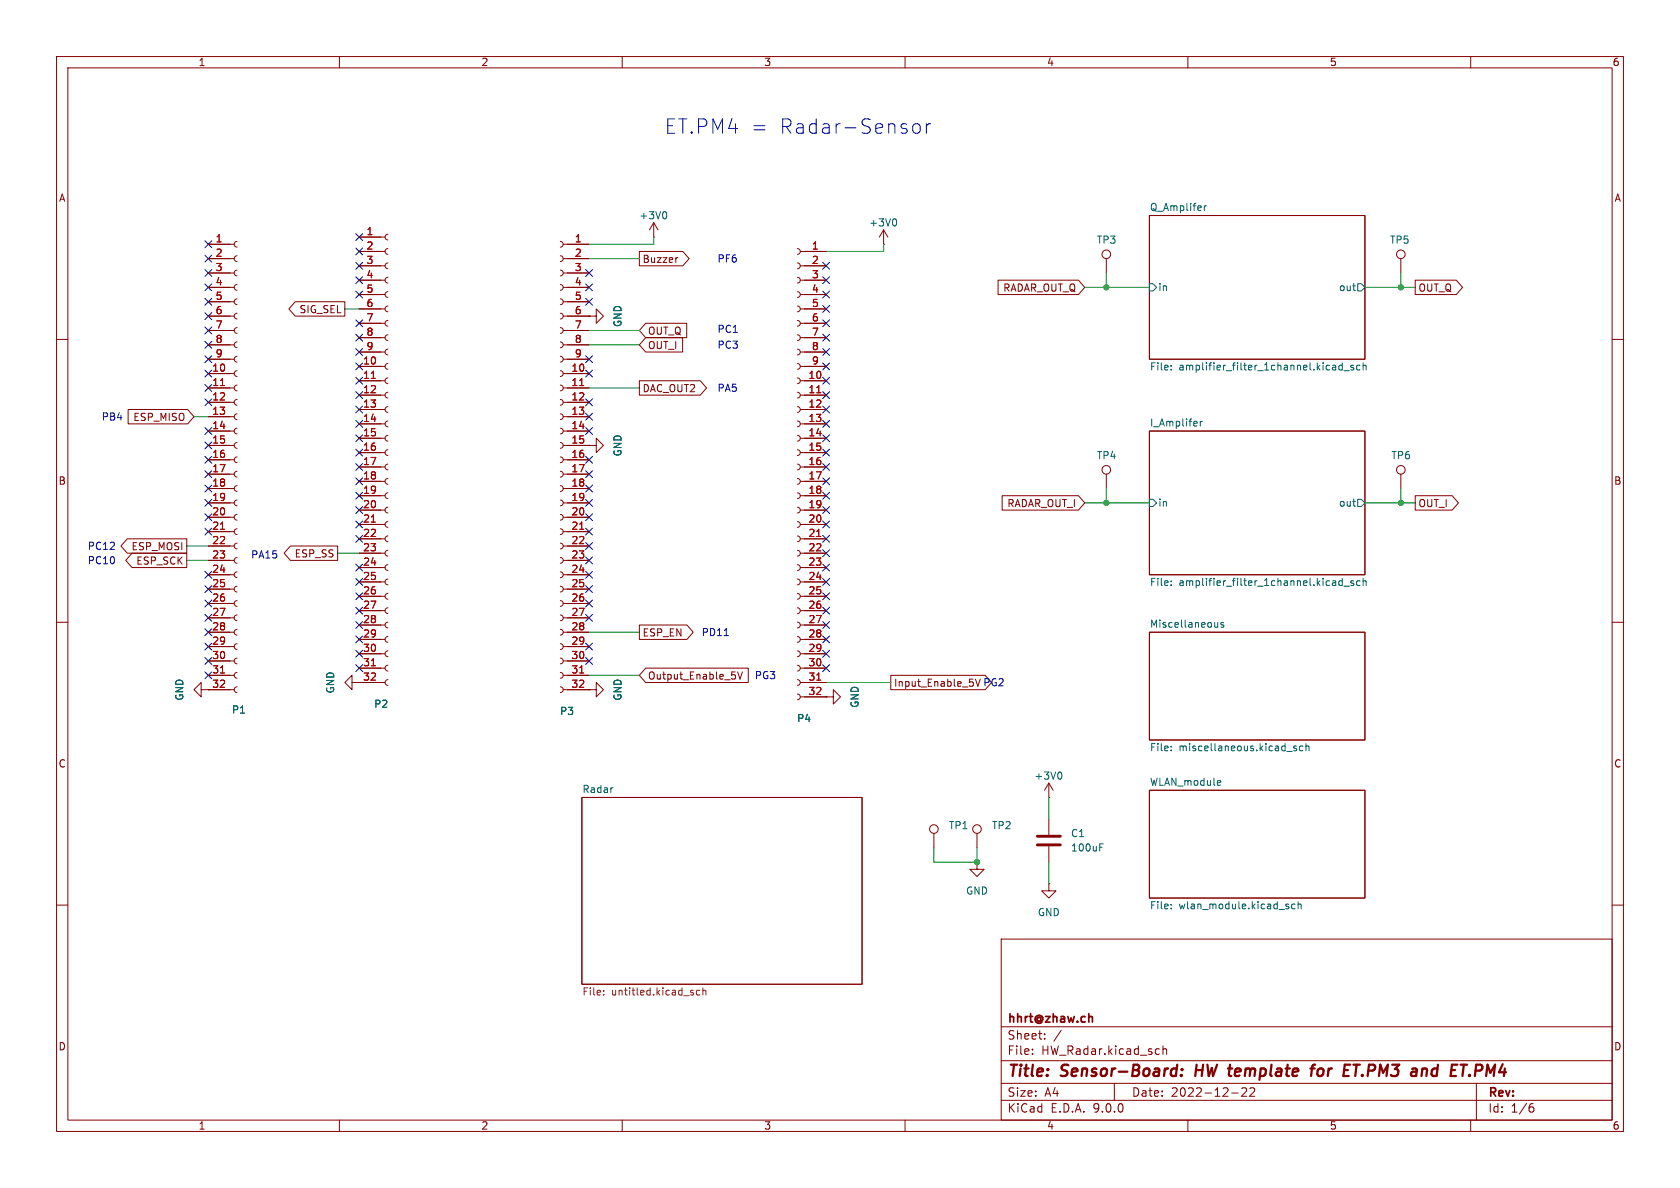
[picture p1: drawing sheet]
<svg xmlns="http://www.w3.org/2000/svg" width="297mm" height="210mm" viewBox="0 0 297 210" stroke-linecap="round" stroke-linejoin="round" font-family="sans-serif">
<g fill="none" stroke="#840000" stroke-width=".18">
<path d="M10 10h277v190h-277zM12 12h273v186h-273zM60 10v2M110 10v2M160 10v2M210 10v2M260 10v2M115.6 39.4l.7 1.2M115.6 39.4l-.8 1.2M115.6 39.4v2.5M203.2 38.1h38.1v25.4h-38.1zM36.8 43.2h4.6"/>
<path d="M36.8 45.7h4.6M36.8 48.3h4.6M36.8 50.8h4.6M36.8 53.3h4.6M36.8 55.9h4.6M36.8 58.4h4.6M41.9 42.7l-.3 .1-.2 .4 .2 .3 .3 .2M41.9 45.2l-.3 .2-.2 .3 .2 .4 .3 .1M41.9 47.8l-.3 .1-.2 .4 .2 .3 .3 .2M41.9 50.3l-.3 .1-.2 .4 .2 .4 .3 .1M41.9 52.8l-.3 .2-.2 .3 .2 .4 .3 .1M41.9 55.4l-.3 .1-.2 .4 .2 .3 .3 .2"/>
<path d="M41.9 57.9l-.3 .2-.2 .3 .2 .4 .3 .1M52.2 53.3h8.8v2.6h-8.8l-1.1-1.3zM63.5 44.5h4.6M63.5 47h4.6M63.5 49.5h4.6M63.5 52.1h4.6M63.5 54.6h4.6M63.5 57.2h4.6M63.5 59.7h4.6M63.5 41.9h4.6M68.6 41.4l-.4 .2-.1 .3 .1 .4 .4 .1M68.6 43.9l-.4 .2-.1 .4 .1 .3 .4 .2"/>
<path d="M68.6 46.5l-.4 .1-.1 .4 .1 .3 .4 .2M68.6 49l-.4 .2-.1 .3 .1 .4 .4 .1M68.6 51.6l-.4 .1-.1 .4 .1 .3 .4 .2M68.6 54.1l-.4 .2-.1 .3 .1 .4 .4 .1M68.6 56.6l-.4 .2-.1 .4 .1 .3 .4 .2M68.6 59.2l-.4 .1-.1 .4 .1 .3 .4 .2M99.1 42.7l.3 .1 .2 .4-.2 .3-.3 .2M99.1 45.2l.3 .2 .2 .3-.2 .4-.3 .1M99.1 47.8l.3 .1 .2 .4-.2 .3-.3 .2M99.1 50.3l.3 .1 .2 .4-.2 .4-.3 .1M99.1 52.8l.3 .2 .2 .3-.2 .4-.3 .1M99.1 55.4l.3 .1 .2 .4-.2 .3-.3 .2"/>
<path d="M99.1 57.9l.3 .2 .2 .3-.2 .4-.3 .1M99.6 43.2h4.5M99.6 45.7h4.5M99.6 48.3h4.5M99.6 50.8h4.5M99.6 53.3h4.5M99.6 55.9h4.5M99.6 58.4h4.5M104.1 55.9h1.3v1.3l1.3-1.3-1.3-1.3v1.3M104.1 55.9h.1M113 44.4h7.7l1.1 1.3-1.1 1.3h-7.7zM114.1 57.1h7.3v2.6h-7.3l-1.1-1.3z"/>
<path d="M114.1 59.7h6.6v2.5h-6.6l-1.1-1.2zM115.6 41.9h.1M119.8 45.5l-.2 .1M141 43.9l.3 .2 .2 .4-.2 .3-.3 .2M141 46.5l.3 .1 .2 .4-.2 .3-.3 .2M141 49l.3 .2 .2 .3-.2 .4-.3 .1M141 51.6l.3 .1 .2 .4-.2 .3-.3 .2M141 54.1l.3 .2 .2 .3-.2 .4-.3 .1M141 56.6l.3 .2 .2 .4-.2 .3-.3 .2M141 59.2l.3 .1 .2 .4-.2 .3-.3 .2M141.5 44.5h4.5M141.5 47h4.5"/>
<path d="M141.5 49.5h4.5M141.5 52.1h4.5M141.5 54.6h4.5M141.5 57.2h4.5M141.5 59.7h4.5M156.2 43.2h.1M156.2 40.6l.8 1.3M156.2 40.6l-.8 1.3M156.2 40.6v2.6M176.4 49.5h14.3l1.1 1.3-1.1 1.3h-14.3zM195.6 45.7v2.6M247.6 45.7v2.6"/>
<path d="M250.2 49.5h7.3l1.1 1.3-1.1 1.3h-7.3zM10 60h2M22.7 72.4h10.5l1.1 1.3-1.1 1.2h-10.5zM36.8 61h4.6M36.8 63.5h4.6M36.8 66h4.6M36.8 68.6h4.6M36.8 71.1h4.6M36.8 73.7h4.6M36.8 76.2h4.6M36.8 78.7h4.6M41.9 60.5l-.3 .1-.2 .4 .2 .3 .3 .2"/>
<path d="M41.9 63l-.3 .1-.2 .4 .2 .4 .3 .1M41.9 65.5l-.3 .2-.2 .3 .2 .4 .3 .1M41.9 68.1l-.3 .1-.2 .4 .2 .3 .3 .2M41.9 70.6l-.3 .2-.2 .3 .2 .4 .3 .1M41.9 73.2l-.3 .1-.2 .4 .2 .3 .3 .2M41.9 75.7l-.3 .1-.2 .4 .2 .4 .3 .1M41.9 78.2l-.3 .2-.2 .3 .2 .4 .3 .1M63.5 62.2h4.6M63.5 64.8h4.6M63.5 67.3h4.6M63.5 69.9h4.6M63.5 72.4h4.6"/>
<path d="M63.5 74.9h4.6M63.5 77.5h4.6M68.6 61.7l-.4 .2-.1 .3 .1 .4 .4 .1M68.6 64.3l-.4 .1-.1 .4 .1 .3 .4 .2M68.6 66.8l-.4 .2-.1 .3 .1 .4 .4 .1M68.6 69.3l-.4 .2-.1 .4 .1 .3 .4 .2M68.6 71.9l-.4 .1-.1 .4 .1 .3 .4 .2M68.6 74.4l-.4 .2-.1 .3 .1 .4 .4 .1M68.6 77l-.4 .1-.1 .4 .1 .3 .4 .2M68.6 79.5l-.4 .2-.1 .3 .1 .4 .4 .1M99.1 60.5l.3 .1 .2 .4-.2 .3-.3 .2M99.1 63l.3 .1 .2 .4-.2 .4-.3 .1"/>
<path d="M99.1 65.5l.3 .2 .2 .3-.2 .4-.3 .1M99.1 68.1l.3 .1 .2 .4-.2 .3-.3 .2M99.1 70.6l.3 .2 .2 .3-.2 .4-.3 .1M99.1 73.2l.3 .1 .2 .4-.2 .3-.3 .2M99.1 75.7l.3 .1 .2 .4-.2 .4-.3 .1M99.1 78.2l.3 .2 .2 .3-.2 .4-.3 .1M99.6 61h4.5M99.6 63.5h4.5M99.6 66h4.5M99.6 68.6h4.5M99.6 71.1h4.5M99.6 73.7h4.5"/>
<path d="M99.6 76.2h4.5M99.6 78.7h4.5M104.1 78.7h1.3v1.3l1.3-1.3-1.3-1.2v1.2M104.1 78.7h.1M113 67.3h10.8l1.1 1.3-1.1 1.3h-10.8zM141 61.7l.3 .2 .2 .3-.2 .4-.3 .1M141 64.3l.3 .1 .2 .4-.2 .3-.3 .2M141 66.8l.3 .2 .2 .3-.2 .4-.3 .1M141 69.3l.3 .2 .2 .4-.2 .3-.3 .2M141 71.9l.3 .1 .2 .4-.2 .3-.3 .2M141 74.4l.3 .2 .2 .3-.2 .4-.3 .1M141 77l.3 .1 .2 .4-.2 .3-.3 .2"/>
<path d="M141 79.5l.3 .2 .2 .3-.2 .4-.3 .1M141.5 62.2h4.5M141.5 64.8h4.5M141.5 67.3h4.5M141.5 69.9h4.5M141.5 72.4h4.5M141.5 74.9h4.5M141.5 77.5h4.5M203.2 76.2h38.1v25.4h-38.1zM285 60h2M22.5 95.2h10.5v2.6h-10.5l-1.1-1.3zM23.3 97.8h9.7v2.5h-9.7l-1.1-1.2z"/>
<path d="M36.8 81.3h4.6M36.8 83.8h4.6M36.8 86.4h4.6M36.8 88.9h4.6M36.8 91.4h4.6M36.8 94h4.6M36.8 96.5h4.6M36.8 99.1h4.6M41.9 80.8l-.3 .1-.2 .4 .2 .3 .3 .2M41.9 83.3l-.3 .2-.2 .3 .2 .4 .3 .1M41.9 85.9l-.3 .1-.2 .4 .2 .3 .3 .2M41.9 88.4l-.3 .1-.2 .4 .2 .4 .3 .1"/>
<path d="M41.9 90.9l-.3 .2-.2 .3 .2 .4 .3 .1M41.9 93.5l-.3 .1-.2 .4 .2 .3 .3 .2M41.9 96l-.3 .2-.2 .3 .2 .4 .3 .1M41.9 98.6l-.3 .1-.2 .4 .2 .3 .3 .2M51.3 96.5h8.4v2.6h-8.4l-1.1-1.3zM63.5 80h4.6M63.5 82.6h4.6M63.5 85.1h4.6M63.5 87.6h4.6M63.5 90.2h4.6M63.5 92.7h4.6M63.5 95.3h4.6"/>
<path d="M63.5 97.8h4.6M68.6 82l-.4 .2-.1 .4 .1 .3 .4 .2M68.6 84.6l-.4 .1-.1 .4 .1 .3 .4 .2M68.6 87.1l-.4 .2-.1 .3 .1 .4 .4 .1M68.6 89.7l-.4 .1-.1 .4 .1 .3 .4 .2M68.6 92.2l-.4 .2-.1 .3 .1 .4 .4 .1M68.6 94.7l-.4 .2-.1 .4 .1 .3 .4 .2M68.6 97.3l-.4 .1-.1 .4 .1 .3 .4 .2M68.6 99.8l-.4 .2-.1 .3 .1 .4 .4 .1M99.1 80.8l.3 .1 .2 .4-.2 .3-.3 .2M99.1 83.3l.3 .2 .2 .3-.2 .4-.3 .1M99.1 85.9l.3 .1 .2 .4-.2 .3-.3 .2"/>
<path d="M99.1 88.4l.3 .1 .2 .4-.2 .4-.3 .1M99.1 90.9l.3 .2 .2 .3-.2 .4-.3 .1M99.1 93.5l.3 .1 .2 .4-.2 .3-.3 .2M99.1 96l.3 .2 .2 .3-.2 .4-.3 .1M99.1 98.6l.3 .1 .2 .4-.2 .3-.3 .2M99.6 81.3h4.5M99.6 83.8h4.5M99.6 86.4h4.5M99.6 88.9h4.5M99.6 91.4h4.5M99.6 94h4.5M99.6 96.5h4.5"/>
<path d="M99.6 99.1h4.5M141 82l.3 .2 .2 .4-.2 .3-.3 .2M141 84.6l.3 .1 .2 .4-.2 .3-.3 .2M141 87.1l.3 .2 .2 .3-.2 .4-.3 .1M141 89.7l.3 .1 .2 .4-.2 .3-.3 .2M141 92.2l.3 .2 .2 .3-.2 .4-.3 .1M141 94.7l.3 .2 .2 .4-.2 .3-.3 .2M141 97.3l.3 .1 .2 .4-.2 .3-.3 .2M141 99.8l.3 .2 .2 .3-.2 .4-.3 .1M141.5 80h4.5M141.5 82.6h4.5M141.5 85.1h4.5"/>
<path d="M141.5 87.6h4.5M141.5 90.2h4.5M141.5 92.7h4.5M141.5 95.3h4.5M141.5 97.8h4.5M177.2 87.6h13.5l1.1 1.3-1.1 1.3h-13.5zM195.6 83.8v2.6M247.6 83.8v2.6M250.2 87.6h6.5l1.1 1.3-1.1 1.3h-6.5zM10 110h2M36.8 101.6h4.6M36.8 104.1h4.6"/>
<path d="M36.8 106.7h4.6M36.8 109.2h4.6M36.8 111.8h4.6M36.8 114.3h4.6M36.8 116.8h4.6M36.8 119.4h4.6M41.9 101.1l-.3 .1-.2 .4 .2 .4 .3 .1M41.9 103.6l-.3 .2-.2 .3 .2 .4 .3 .1M41.9 106.2l-.3 .1-.2 .4 .2 .3 .3 .2M41.9 108.7l-.3 .2-.2 .3 .2 .4 .3 .1M41.9 111.3l-.3 .1-.2 .4 .2 .3 .3 .2M41.9 113.8l-.3 .1-.2 .4 .2 .4 .3 .1"/>
<path d="M41.9 116.3l-.3 .2-.2 .3 .2 .4 .3 .1M41.9 118.9l-.3 .1-.2 .4 .2 .3 .3 .2M63.5 100.3h4.6M63.5 102.9h4.6M63.5 105.4h4.6M63.5 108h4.6M63.5 110.5h4.6M63.5 113h4.6M63.5 115.6h4.6M63.5 118.1h4.6M68.6 102.4l-.4 .1-.1 .4 .1 .3 .4 .2M68.6 104.9l-.4 .2-.1 .3 .1 .4 .4 .1"/>
<path d="M68.6 107.4l-.4 .2-.1 .4 .1 .3 .4 .2M68.6 110l-.4 .1-.1 .4 .1 .3 .4 .2M68.6 112.5l-.4 .2-.1 .3 .1 .4 .4 .1M68.6 115.1l-.4 .1-.1 .4 .1 .3 .4 .2M68.6 117.6l-.4 .2-.1 .3 .1 .4 .4 .1M99.1 101.1l.3 .1 .2 .4-.2 .4-.3 .1M99.1 103.6l.3 .2 .2 .3-.2 .4-.3 .1M99.1 106.2l.3 .1 .2 .4-.2 .3-.3 .2M99.1 108.7l.3 .2 .2 .3-.2 .4-.3 .1M99.1 111.3l.3 .1 .2 .4-.2 .3-.3 .2M99.1 113.8l.3 .1 .2 .4-.2 .4-.3 .1M99.1 116.3l.3 .2 .2 .3-.2 .4-.3 .1"/>
<path d="M99.1 118.9l.3 .1 .2 .4-.2 .3-.3 .2M99.6 101.6h4.5M99.6 104.1h4.5M99.6 106.7h4.5M99.6 109.2h4.5M99.6 111.8h4.5M99.6 114.3h4.5M99.6 116.8h4.5M99.6 119.4h4.5M113 110.5h8.4l1.2 1.3-1.2 1.2h-8.4zM114.1 118.1h18.2v2.6h-18.2l-1.1-1.3zM130 119.4v.5"/>
<path d="M130.4 118.8l.4 1.3 .4-1.3M141 102.4l.3 .1 .2 .4-.2 .3-.3 .2M141 104.9l.3 .2 .2 .3-.2 .4-.3 .1M141 107.4l.3 .2 .2 .4-.2 .3-.3 .2M141 110l.3 .1 .2 .4-.2 .3-.3 .2M141 112.5l.3 .2 .2 .3-.2 .4-.3 .1M141 115.1l.3 .1 .2 .4-.2 .3-.3 .2M141 117.6l.3 .2 .2 .3-.2 .4-.3 .1M141.5 100.3h4.5M141.5 102.9h4.5M141.5 105.4h4.5M141.5 108h4.5"/>
<path d="M141.5 110.5h4.5M141.5 113h4.5M141.5 115.6h4.5M141.5 118.1h4.5M157.5 119.4h16.7l1.1 1.3-1.1 1.2h-16.7zM203.2 111.8h38.1v19h-38.1zM285 110h2M35.6 121.9v1.3l-1.3-1.3 1.3-1.2v1.2h1.2M36.8 121.9h.1M36.8 121.9h4.6M41.9 121.4l-.3 .2-.2 .3 .2 .4 .3 .1M62.2 120.7v-1.3l-1.2 1.3 1.2 1.2v-1.2h1.3"/>
<path d="M63.5 120.7h.1M63.5 120.7h4.6M68.6 120.1l-.4 .2-.1 .4 .1 .3 .4 .2M99.1 121.4l.3 .2 .2 .3-.2 .4-.3 .1M99.6 121.9h4.5M104.1 121.9h1.3v1.3l1.3-1.3-1.3-1.2v1.2M104.1 121.9h.1M141 120.1l.3 .2 .2 .4-.2 .3-.3 .2M141 122.7l.3 .1 .2 .4-.2 .3-.3 .2M141.5 120.7h4.5M141.5 123.2h4.5M146 123.2h1.3v1.3l1.3-1.3-1.3-1.3v1.3"/>
<path d="M146 123.2h.1M172.4 120.1l.5 1.2 .4-1.2M185.4 138.4l-.7 1.3M185.4 138.4l.8 1.3M185.4 138.4v2.6M203.2 139.7h38.1v19.1h-38.1zM102.9 141h49.5v33h-49.5zM165.1 147.3v2.6M172.7 152.4v1.3h1.3l-1.3 1.2-1.3-1.2h1.3M172.7 152.4h.1M172.7 147.3v2.6M185.4 141h.1"/>
<path d="M185.4 156.2v1.3h1.3l-1.3 1.3-1.3-1.3h1.3M185.4 156.2h.1M185.4 144.8v2.8M185.4 149.6v2.8M10 160h2M177 166h108v32h-108zM285 160h2M60 198v2M110 198v2M160 198v2M177 194.5h108M177 191.5h108"/>
<path d="M177 187.5h108M177 181.5h108M182.5 186.3v.1M182.5 185.5v.1M184.7 183.6v.1M184.7 182.8v.1M187.6 182.1l-1.3 2M197 191.5v3M204.8 185.4l.2 .1M205 186.3l-.2 .1M205.6 184.9v1.5M205.6 185.5l.2-.1 .4 .1v.9"/>
<path d="M210 198v2M217.7 193.2h1.2M220.3 192.4v.5l-.8 .9h.9M221.7 192.4v.5l-.8 .9h.9M260 198v2M261 191.5v6.5M270.6 195.7h.4l.2 .3-.1 .5-.5 .1M271 195.1l-.4 .1"/>
<circle cx="195.6" cy="45" r=".76"/>
<circle cx="247.6" cy="45" r=".76"/>
<circle cx="195.6" cy="83.1" r=".76"/>
<circle cx="247.6" cy="83.1" r=".76"/>
<circle cx="165.1" cy="146.6" r=".76"/>
<circle cx="172.7" cy="146.6" r=".76"/>
</g>
<g fill="none" stroke="#840000" stroke-width=".4">
<path d="M208.1 188.2l-.2 2M208.8 190l.1 .1-.1 .1M208.8 190l-.1 .1 .1 .1M208.8 190v.2M209 189v.2M209 189l.1 .1-.1 .1M209 189l-.1 .1 .1 .1M211.6 188.2l-.3 2M231.7 188.9h.7M232.5 188.2l-.4 .1-.1 .2-.2 1.7M233.7 188.9a.62 .62 0 0 0-.8 .4v.7a.52 .52 0 0 0 .8 .1M239.3 188.2h1.1"/>
<path d="M239.8 188.2l-.2 2M251.8 188.9l.4 .1 .1 .2-.1 1M259.8 190l.1 .1-.1 .1M259.8 190l-.1 .1 .1 .1M259.8 190v.2"/>
</g>
<path d="M192.9 179.7l.2 .2v.8" fill="none" stroke="#840000" stroke-width=".3"/>
<g fill="none" stroke="#006464" stroke-width=".18">
<path d="M117.6 37.4a.79 .79 0 0 1 0 1.3M158.2 38.7a.79 .79 0 0 1 0 1.2M212.9 36.4v.8M213.3 36.4l-.4 .2M203.2 50.2h.6l.7 .6-.7 .6h-.6zM240 50.2h.7l.6 .6-.6 .6h-.7zM207 64.6v.1M207 65.3v.1M212.2 74.5v.8M212.6 74.5l-.4 .2M237.3 64.1v1.3M237.3 64.6h-.4l-.2 .2 .1 .5h.5"/>
<path d="M237.6 65.5h1M239.3 64.6h-.3l-.2 .1 .1 .2 .4 .1v.3h-.5M240.4 64.6h-.3l-.3 .2 .1 .5h.5M241 64.7l.2-.1h.3v.8M241 64.1v1.3M203.2 88.3h.6l.7 .6-.7 .6h-.6zM240 88.3h.7l.6 .6-.6 .6h-.7zM207 102.7v.1M207 103.4v.1M215.3 110v.9M215.3 110.8l-.4 .1M216.3 110.1l-.3-.1-.2 .2 .1 .2 .4 .1v.3h-.5"/>
<path d="M237.3 102.2v1.3M237.3 102.7h-.4l-.2 .2 .1 .5h.5M237.6 103.6h1M239.3 102.7h-.3l-.2 .1 .1 .2 .4 .1v.3h-.5M240.4 102.7h-.3l-.3 .2 .1 .5h.5M241 102.2v1.3M241 102.8l.2-.1h.3v.8M108.2 139.2h.2M187.4 136.5a.79 .79 0 0 1 0 1.2M207 131.9v.2M207 132.6v.1M215.6 138l.2 .3-.6 .1"/>
<path d="M215.8 138.8h-.2M229.2 131.9h-.3l-.2 .2 .1 .1 .4 .2v.3h-.5M230.3 131.9h-.3l-.3 .2 .1 .6h.5M230.9 132l.2-.1h.3v.8M230.9 131.4v1.3M194.4 149.8h.4M194.4 149.2h.6M207 159.9v.1M227.7 159.8l.1 .1M228.9 159.9l-.3-.1-.3 .3 .2 .5h.4M229.5 159.9l.2-.1 .3 .1v.8M229.5 159.4v1.3"/>
<path d="M207 160.5v.2M227.7 160.2l.2 .2-.2 .3"/>
</g>
<path d="M106.7 175.8v.1M106.7 175.1v.1M123.7 175.1h-.3l-.3 .2 .1 .5h.5M124.3 175.2l.1-.1h.3l.1 .8M124.3 174.6v1.3" fill="none" stroke="#725600" stroke-width=".18"/>
<path d="M39 68.2h.7M65.6 66.9h.8M102.5 68.2h.7M144.4 69.4h.7M39 93.6h.7M65.6 92.3h.8M102.5 93.6h.7M144.4 94.8h.7M39 119h.7M65.6 117.7h.8M102.5 119h.7M144.4 120.2h.7" fill="none" stroke="#a90000" stroke-width=".18"/>
<path d="M183.4 147.8h4.1M183.4 149.4h4.1" fill="none" stroke="#840000" stroke-width=".51"/>
<g fill="none" stroke="#009600" stroke-width=".18">
<path d="M61 54.6h2.5M104.1 58.4h8.9M104.1 45.7h8.9M115.6 41.9v1.3h-11.5M156.2 43.2v1.3h-10.2M191.8 50.8h11.4M195.6 48.3v2.5M241.3 50.8h8.9M247.6 48.3v2.5M34.3 73.7h2.5M104.1 68.6h8.9M104.1 61h8.9"/>
<path d="M33 99.1h3.8M33 96.5h3.8M59.7 97.8h3.8M191.8 88.9h11.4M195.6 86.4v2.5M241.3 88.9h8.9M247.6 86.4v2.5M104.1 111.8h8.9M104.1 119.4h8.9M146 120.7h11.5M165.1 149.9v2.5h7.6v-2.5M185.4 141v3.8"/>
<path d="M185.4 152.4v3.8"/>
</g>
<g fill="none" stroke="#000084" stroke-width=".18">
<path d="M36.2 42.6l1.2 1.2M36.2 52.7l1.2 1.2M36.2 50.2l1.2 1.2M36.2 47.7l1.2 1.2M36.2 45.1l1.2 1.2M36.2 55.3l1.2 1.2M36.2 57.8l1.2 1.2M37.4 42.6l-1.2 1.2M37.4 52.7l-1.2 1.2M37.4 50.2l-1.2 1.2M37.4 47.7l-1.2 1.2M37.4 45.1l-1.2 1.2"/>
<path d="M37.4 55.3l-1.2 1.2M37.4 57.8l-1.2 1.2M62.9 59.1l1.2 1.2M62.9 56.5l1.2 1.3M62.9 41.3l1.2 1.2M62.9 46.4l1.2 1.2M62.9 43.8l1.2 1.3M62.9 48.9l1.2 1.2M62.9 51.5l1.2 1.2M64.1 59.1l-1.2 1.2M64.1 56.5l-1.2 1.3M64.1 41.3l-1.2 1.2"/>
<path d="M64.1 46.4l-1.2 1.2M64.1 43.8l-1.2 1.3M64.1 48.9l-1.2 1.2M64.1 51.5l-1.2 1.2M103.5 47.7l1.2 1.2M103.5 52.7l1.2 1.2M103.5 50.2l1.2 1.2M104.7 47.7l-1.2 1.2M104.7 52.7l-1.2 1.2M104.7 50.2l-1.2 1.2M145.4 56.5l1.3 1.3M145.4 51.5l1.3 1.2"/>
<path d="M145.4 59.1l1.3 1.2M145.4 54l1.3 1.2M145.4 48.9l1.3 1.2M145.4 46.4l1.3 1.2M146.7 56.5l-1.3 1.3M146.7 51.5l-1.3 1.2M146.7 59.1l-1.3 1.2M146.7 54l-1.3 1.2M146.7 48.9l-1.3 1.2M146.7 46.4l-1.3 1.2M36.2 60.4l1.2 1.2M36.2 65.4l1.2 1.2"/>
<path d="M36.2 62.9l1.2 1.2M36.2 78.1l1.2 1.2M36.2 75.6l1.2 1.2M36.2 68l1.2 1.2M36.2 70.5l1.2 1.2M37.4 60.4l-1.2 1.2M37.4 65.4l-1.2 1.2M37.4 62.9l-1.2 1.2M37.4 70.5l-1.2 1.2M37.4 75.6l-1.2 1.2M37.4 78.1l-1.2 1.2M37.4 68l-1.2 1.2"/>
<path d="M62.9 76.9l1.2 1.2M62.9 79.4l1.2 1.2M62.9 71.8l1.2 1.2M62.9 69.2l1.2 1.3M62.9 66.7l1.2 1.2M62.9 61.6l1.2 1.2M62.9 64.2l1.2 1.2M62.9 74.3l1.2 1.2M64.1 79.4l-1.2 1.2M64.1 76.9l-1.2 1.2M64.1 71.8l-1.2 1.2M64.1 69.2l-1.2 1.3"/>
<path d="M64.1 66.7l-1.2 1.2M64.1 61.6l-1.2 1.2M64.1 64.2l-1.2 1.2M64.1 74.3l-1.2 1.2M103.5 73.1l1.2 1.2M103.5 75.6l1.2 1.2M103.5 70.5l1.2 1.2M103.5 65.4l1.2 1.2M103.5 62.9l1.2 1.2M104.7 73.1l-1.2 1.2M104.7 75.6l-1.2 1.2M104.7 70.5l-1.2 1.2"/>
<path d="M104.7 65.4l-1.2 1.2M104.7 62.9l-1.2 1.2M145.4 71.8l1.3 1.2M145.4 79.4l1.3 1.2M145.4 74.3l1.3 1.2M145.4 76.9l1.3 1.2M145.4 69.2l1.3 1.3M145.4 61.6l1.3 1.2M145.4 66.7l1.3 1.2M145.4 64.2l1.3 1.2M146.7 64.2l-1.3 1.2M146.7 71.8l-1.3 1.2"/>
<path d="M146.7 79.4l-1.3 1.2M146.7 74.3l-1.3 1.2M146.7 76.9l-1.3 1.2M146.7 69.2l-1.3 1.3M146.7 61.6l-1.3 1.2M146.7 66.7l-1.3 1.2M36.2 88.3l1.2 1.2M36.2 93.4l1.2 1.2M36.2 90.8l1.2 1.2M36.2 80.7l1.2 1.2M36.2 85.8l1.2 1.2M36.2 83.2l1.2 1.2"/>
<path d="M37.4 88.3l-1.2 1.2M37.4 85.8l-1.2 1.2M37.4 93.4l-1.2 1.2M37.4 90.8l-1.2 1.2M37.4 83.2l-1.2 1.2M37.4 80.7l-1.2 1.2M62.9 92.1l1.2 1.2M62.9 81.9l1.2 1.3M62.9 84.5l1.2 1.2M62.9 89.6l1.2 1.2M62.9 87l1.2 1.2M62.9 99.7l1.2 1.2"/>
<path d="M62.9 94.6l1.2 1.3M64.1 84.5l-1.2 1.2M64.1 92.1l-1.2 1.2M64.1 81.9l-1.2 1.3M64.1 89.6l-1.2 1.2M64.1 87l-1.2 1.2M64.1 99.7l-1.2 1.2M64.1 94.6l-1.2 1.3M103.5 85.8l1.2 1.2M103.5 80.7l1.2 1.2M103.5 83.2l1.2 1.2M103.5 98.5l1.2 1.2"/>
<path d="M103.5 95.9l1.2 1.2M103.5 90.8l1.2 1.2M103.5 93.4l1.2 1.2M103.5 88.3l1.2 1.2M104.7 98.5l-1.2 1.2M104.7 93.4l-1.2 1.2M104.7 90.8l-1.2 1.2M104.7 88.3l-1.2 1.2M104.7 85.8l-1.2 1.2M104.7 80.7l-1.2 1.2M104.7 83.2l-1.2 1.2M104.7 95.9l-1.2 1.2"/>
<path d="M145.4 84.5l1.3 1.2M145.4 81.9l1.3 1.3M145.4 89.6l1.3 1.2M145.4 94.6l1.3 1.3M145.4 87l1.3 1.2M145.4 92.1l1.3 1.2M145.4 99.7l1.3 1.2M145.4 97.2l1.3 1.2M146.7 84.5l-1.3 1.2M146.7 81.9l-1.3 1.3M146.7 89.6l-1.3 1.2M146.7 94.6l-1.3 1.3"/>
<path d="M146.7 87l-1.3 1.2M146.7 92.1l-1.3 1.2M146.7 99.7l-1.3 1.2M146.7 97.2l-1.3 1.2M36.2 111.2l1.2 1.2M36.2 108.6l1.2 1.2M36.2 106.1l1.2 1.2M36.2 103.5l1.2 1.2M36.2 101l1.2 1.2M36.2 118.8l1.2 1.2M36.2 116.2l1.2 1.2M36.2 113.7l1.2 1.2"/>
<path d="M37.4 111.2l-1.2 1.2M37.4 108.6l-1.2 1.2M37.4 106.1l-1.2 1.2M37.4 118.8l-1.2 1.2M37.4 116.2l-1.2 1.2M37.4 113.7l-1.2 1.2M37.4 103.5l-1.2 1.2M37.4 101l-1.2 1.2M62.9 102.3l1.2 1.2M62.9 104.8l1.2 1.2M62.9 107.3l1.2 1.3M62.9 117.5l1.2 1.2"/>
<path d="M62.9 115l1.2 1.2M62.9 109.9l1.2 1.2M62.9 112.4l1.2 1.2M64.1 102.3l-1.2 1.2M64.1 104.8l-1.2 1.2M64.1 107.3l-1.2 1.3M64.1 117.5l-1.2 1.2M64.1 115l-1.2 1.2M64.1 109.9l-1.2 1.2M64.1 112.4l-1.2 1.2M103.5 106.1l1.2 1.2M103.5 101l1.2 1.2"/>
<path d="M103.5 116.2l1.2 1.2M103.5 103.5l1.2 1.2M103.5 113.7l1.2 1.2M103.5 108.6l1.2 1.2M104.7 106.1l-1.2 1.2M104.7 113.7l-1.2 1.2M104.7 101l-1.2 1.2M104.7 108.6l-1.2 1.2M104.7 116.2l-1.2 1.2M104.7 103.5l-1.2 1.2M145.4 109.9l1.3 1.2M145.4 112.4l1.3 1.2"/>
<path d="M145.4 115l1.3 1.2M145.4 117.5l1.3 1.2M145.4 104.8l1.3 1.2M145.4 102.3l1.3 1.2M145.4 107.3l1.3 1.3M146.7 109.9l-1.3 1.2M146.7 112.4l-1.3 1.2M146.7 115l-1.3 1.2M146.7 117.5l-1.3 1.2M146.7 104.8l-1.3 1.2M146.7 102.3l-1.3 1.2M146.7 107.3l-1.3 1.3"/>
</g>
<path d="M161.5 22.1a.69 .69 0 0 1 .7-.2 .69 .69 0 0 1 .5 .5v.7a.69 .69 0 0 1-.7 .5 .69 .69 0 0 1-.6-.5v-.7zM163.8 21.9v1.7M164.5 21.9a.65 .65 0 0 0-.7 .5M128 112.4h.8" fill="none" stroke="#0000c2" stroke-width=".18"/>
<g fill="#009600" stroke="#009600" stroke-width=".18">
<circle cx="195.6" cy="88.9" r=".46"/>
<circle cx="195.6" cy="50.8" r=".46"/>
<circle cx="172.7" cy="152.4" r=".46"/>
<circle cx="247.6" cy="50.8" r=".46"/>
<circle cx="247.6" cy="88.9" r=".46"/>
</g>
<g font-size="3.5" fill="#0000c2">
<text x="117.3" y="23.9">ET.PM4 =</text>
<text x="137.6" y="23.9">Radar-Sensor</text>
</g>
<g font-size="2.8" fill="#840000">
<text x="178" y="190.9">Title:</text>
<text x="187.7" y="190.9">Sensor-Board:</text>
<text x="212.2" y="190.9">HW template</text>
<text x="234.2" y="190.9">for</text>
<text x="240.8" y="190.9">ET.PM3</text>
<text x="253.6" y="190.9">and</text>
<text x="261.3" y="190.9">ET.PM4</text>
</g>
<g font-size="2.1" fill="#840000">
<text x="178" y="184">Sheet:</text>
<text x="178" y="181.2">hhrt@zhaw.ch</text>
<text x="178" y="186.7">File:</text>
<text x="184.1" y="186.7">HW_Radar.kicad_sch</text>
<text x="178" y="196.9">KiCad</text>
<text x="178" y="194.1">Size:</text>
<text x="184.7" y="194.1">A4</text>
<text x="185.7" y="196.9">E.D.A.</text>
<text x="193.3" y="196.9">9.0.0</text>
<text x="200" y="194.1">Date:</text>
<text x="207" y="194.1">2022-12-22</text>
<text x="263" y="194.3">Rev:</text>
<text x="263" y="196.9">Id:</text>
<text x="267.1" y="196.9">1/6</text>
</g>
<g font-size="1.8" fill="#840000">
<text x="35" y="11.9">1</text>
<text x="85" y="11.9">2</text>
<text x="135" y="11.9">3</text>
<text x="185" y="11.9">4</text>
<text x="235" y="11.9">5</text>
<text x="285" y="11.9">6</text>
<text x="10.3" y="35.9">A</text>
<text x="285.3" y="35.9">A</text>
<text x="113.5" y="46.7">Buzzer</text>
<text x="177.3" y="51.8">RADAR_OUT_Q</text>
<text x="250.7" y="51.8">OUT_Q</text>
<text x="52.8" y="55.6">SIG_SEL</text>
<text x="114.5" y="59.4">OUT_Q</text>
<text x="114.5" y="61.9">OUT_I</text>
<text x="113.5" y="69.5">DAC_OUT2</text>
<text x="23.5" y="74.6">ESP_MISO</text>
<text x="10.3" y="85.9">B</text>
<text x="178" y="89.9">RADAR_OUT_I</text>
<text x="250.7" y="89.9">OUT_I</text>
<text x="285.3" y="85.9">B</text>
<text x="23.1" y="97.5">ESP_MOSI</text>
<text x="24" y="100">ESP_SCK</text>
<text x="52" y="98.7">ESP_SS</text>
<text x="113.5" y="112.7">ESP_EN</text>
<text x="114.5" y="120.3">Output_Enable_5V</text>
<text x="158" y="121.6">Input_Enable_5V</text>
<text x="10.3" y="135.9">C</text>
<text x="285.3" y="135.9">C</text>
<text x="10.3" y="185.9">D</text>
<text x="285.3" y="185.9">D</text>
<text x="35" y="199.9">1</text>
<text x="85" y="199.9">2</text>
<text x="135" y="199.9">3</text>
<text x="185" y="199.9">4</text>
<text x="235" y="199.9">5</text>
<text x="285" y="199.9">6</text>
</g>
<g font-size="1.8" fill="#a90000">
<text x="64.7" y="41.7">1</text>
<text x="38" y="42.9">1</text>
<text x="38" y="45.5">2</text>
<text x="64.7" y="44.2">2</text>
<text x="64.7" y="46.7">3</text>
<text x="101.5" y="42.9">1</text>
<text x="101.5" y="45.5">2</text>
<text x="143.4" y="44.2">1</text>
<text x="143.4" y="46.7">2</text>
<text x="38" y="48">3</text>
<text x="38" y="50.5">4</text>
<text x="38" y="53.1">5</text>
<text x="64.7" y="49.3">4</text>
<text x="64.7" y="51.8">5</text>
<text x="101.5" y="48">3</text>
<text x="101.5" y="50.5">4</text>
<text x="101.5" y="53.1">5</text>
<text x="143.4" y="49.3">3</text>
<text x="143.4" y="51.8">4</text>
<text x="38" y="55.6">6</text>
<text x="38" y="58.2">7</text>
<text x="64.7" y="54.4">6</text>
<text x="64.7" y="56.9">7</text>
<text x="64.7" y="59.4">8</text>
<text x="101.5" y="55.6">6</text>
<text x="101.5" y="58.2">7</text>
<text x="143.4" y="54.4">5</text>
<text x="143.4" y="56.9">6</text>
<text x="143.4" y="59.4">7</text>
<text x="37.4" y="65.8">10</text>
<text x="38" y="60.7">8</text>
<text x="38" y="63.2">9</text>
<text x="64.1" y="64.5">10</text>
<text x="64.7" y="62">9</text>
<text x="100.9" y="65.8">10</text>
<text x="101.5" y="60.7">8</text>
<text x="101.5" y="63.2">9</text>
<text x="143.4" y="62">8</text>
<text x="143.4" y="64.5">9</text>
<text x="37.4" y="68.3">11</text>
<text x="37.4" y="70.9">12</text>
<text x="64.1" y="67.1">11</text>
<text x="64.1" y="69.6">12</text>
<text x="100.9" y="68.3">11</text>
<text x="100.9" y="70.9">12</text>
<text x="142.8" y="67.1">10</text>
<text x="142.8" y="69.6">11</text>
<text x="37.4" y="73.4">13</text>
<text x="37.4" y="75.9">14</text>
<text x="64.1" y="72.1">13</text>
<text x="64.1" y="74.7">14</text>
<text x="64.1" y="77.2">15</text>
<text x="100.9" y="73.4">13</text>
<text x="100.9" y="75.9">14</text>
<text x="142.8" y="72.1">12</text>
<text x="142.8" y="74.7">13</text>
<text x="142.8" y="77.2">14</text>
<text x="37.4" y="78.5">15</text>
<text x="37.4" y="81">16</text>
<text x="37.4" y="83.6">17</text>
<text x="64.1" y="79.8">16</text>
<text x="64.1" y="82.3">17</text>
<text x="100.9" y="78.5">15</text>
<text x="100.9" y="81">16</text>
<text x="100.9" y="83.6">17</text>
<text x="142.8" y="79.8">15</text>
<text x="142.8" y="82.3">16</text>
<text x="37.4" y="86.1">18</text>
<text x="37.4" y="88.6">19</text>
<text x="64.1" y="84.8">18</text>
<text x="64.1" y="87.4">19</text>
<text x="64.1" y="89.9">20</text>
<text x="100.9" y="86.1">18</text>
<text x="100.9" y="88.6">19</text>
<text x="142.8" y="84.8">17</text>
<text x="142.8" y="87.4">18</text>
<text x="142.8" y="89.9">19</text>
<text x="37.4" y="91.2">20</text>
<text x="37.4" y="93.7">21</text>
<text x="64.1" y="92.5">21</text>
<text x="64.1" y="95">22</text>
<text x="100.9" y="91.2">20</text>
<text x="100.9" y="93.7">21</text>
<text x="142.8" y="92.5">20</text>
<text x="142.8" y="95">21</text>
<text x="37.4" y="96.3">22</text>
<text x="37.4" y="98.8">23</text>
<text x="37.4" y="101.3">24</text>
<text x="64.1" y="97.5">23</text>
<text x="64.1" y="100.1">24</text>
<text x="100.9" y="96.3">22</text>
<text x="100.9" y="98.8">23</text>
<text x="100.9" y="101.3">24</text>
<text x="142.8" y="97.5">22</text>
<text x="142.8" y="100.1">23</text>
<text x="37.4" y="103.9">25</text>
<text x="37.4" y="106.4">26</text>
<text x="64.1" y="102.6">25</text>
<text x="64.1" y="105.2">26</text>
<text x="64.1" y="107.7">27</text>
<text x="100.9" y="103.9">25</text>
<text x="100.9" y="106.4">26</text>
<text x="142.8" y="102.6">24</text>
<text x="142.8" y="105.2">25</text>
<text x="142.8" y="107.7">26</text>
<text x="37.4" y="109">27</text>
<text x="37.4" y="111.5">28</text>
<text x="64.1" y="110.2">28</text>
<text x="64.1" y="112.8">29</text>
<text x="100.9" y="109">27</text>
<text x="100.9" y="111.5">28</text>
<text x="142.8" y="110.2">27</text>
<text x="142.8" y="112.8">28</text>
<text x="37.4" y="114">29</text>
<text x="37.4" y="116.6">30</text>
<text x="37.4" y="119.1">31</text>
<text x="64.1" y="115.3">30</text>
<text x="64.1" y="117.9">31</text>
<text x="100.9" y="114">29</text>
<text x="100.9" y="116.6">30</text>
<text x="100.9" y="119.1">31</text>
<text x="142.8" y="115.3">29</text>
<text x="142.8" y="117.9">30</text>
<text x="37.4" y="121.7">32</text>
<text x="64.1" y="120.4">32</text>
<text x="100.9" y="121.7">32</text>
<text x="142.8" y="120.4">31</text>
<text x="142.8" y="122.9">32</text>
</g>
<g font-size="1.8" fill="#006464">
<text x="112.9" y="39">+3V0</text>
<text x="153.6" y="40.2">+3V0</text>
<text x="203.2" y="37.4">Q_Amplifer</text>
<text x="193.8" y="43.3">TP3</text>
<text x="245.6" y="43.3">TP5</text>
<text x="204.7" y="51.7">in</text>
<text x="236.6" y="51.7">out</text>
<text x="110.1" y="57.9" transform="rotate(-90 110.1 57.9)">GND</text>
<text x="203.2" y="65.8">File:</text>
<text x="208.4" y="65.8">amplifier_filter_1channel.kicad_sch</text>
<text x="203.2" y="75.5">I_Amplifer</text>
<text x="110.1" y="80.8" transform="rotate(-90 110.1 80.8)">GND</text>
<text x="193.8" y="81.4">TP4</text>
<text x="245.9" y="81.4">TP6</text>
<text x="204.7" y="89.8">in</text>
<text x="236.6" y="89.8">out</text>
<text x="203.2" y="103.9">File:</text>
<text x="208.4" y="103.9">amplifier_filter_1channel.kicad_sch</text>
<text x="203.2" y="111">Miscellaneous</text>
<text x="32.6" y="124" transform="rotate(-90 32.6 124)">GND</text>
<text x="59.3" y="122.7" transform="rotate(-90 59.3 122.7)">GND</text>
<text x="66" y="125.3">P2</text>
<text x="110.1" y="124" transform="rotate(-90 110.1 124)">GND</text>
<text x="152" y="125.2" transform="rotate(-90 152 125.2)">GND</text>
<text x="40.9" y="126.3">P1</text>
<text x="98.9" y="126.6">P3</text>
<text x="140.8" y="127.9">P4</text>
<text x="203.2" y="133.1">File:</text>
<text x="208.4" y="133.1">miscellaneous.kicad_sch</text>
<text x="102.9" y="140.3">Radar</text>
<text x="182.8" y="138">+3V0</text>
<text x="203.2" y="139">WLAN_module</text>
<text x="167.6" y="146.8">TP1</text>
<text x="175.3" y="146.8">TP2</text>
<text x="189.2" y="148.2">C1</text>
<text x="189.2" y="150.7">100uF</text>
<text x="170.7" y="158.3">GND</text>
<text x="203.2" y="161.1">File:</text>
<text x="208.4" y="161.1">wlan_module.kicad_sch</text>
<text x="183.4" y="162.2">GND</text>
</g>
<g font-size="1.8" fill="#0000c2">
<text x="126.7" y="46.5">PF6</text>
<text x="126.7" y="58.9">PC1</text>
<text x="126.7" y="61.7">PC3</text>
<text x="126.7" y="69.3">PA5</text>
<text x="17.9" y="74.4">PB4</text>
<text x="15.4" y="97.3">PC12</text>
<text x="15.4" y="99.8">PC10</text>
<text x="44.3" y="98.8">PA15</text>
<text x="124" y="112.5">PD11</text>
<text x="133.3" y="120.1">PG3</text>
<text x="173.7" y="121.4">PG2</text>
</g>
<g font-size="1.8" fill="#725600">
<text x="102.9" y="176.3">File:</text>
<text x="108.1" y="176.3">untitled.kicad_sch</text>
</g>
</svg>
